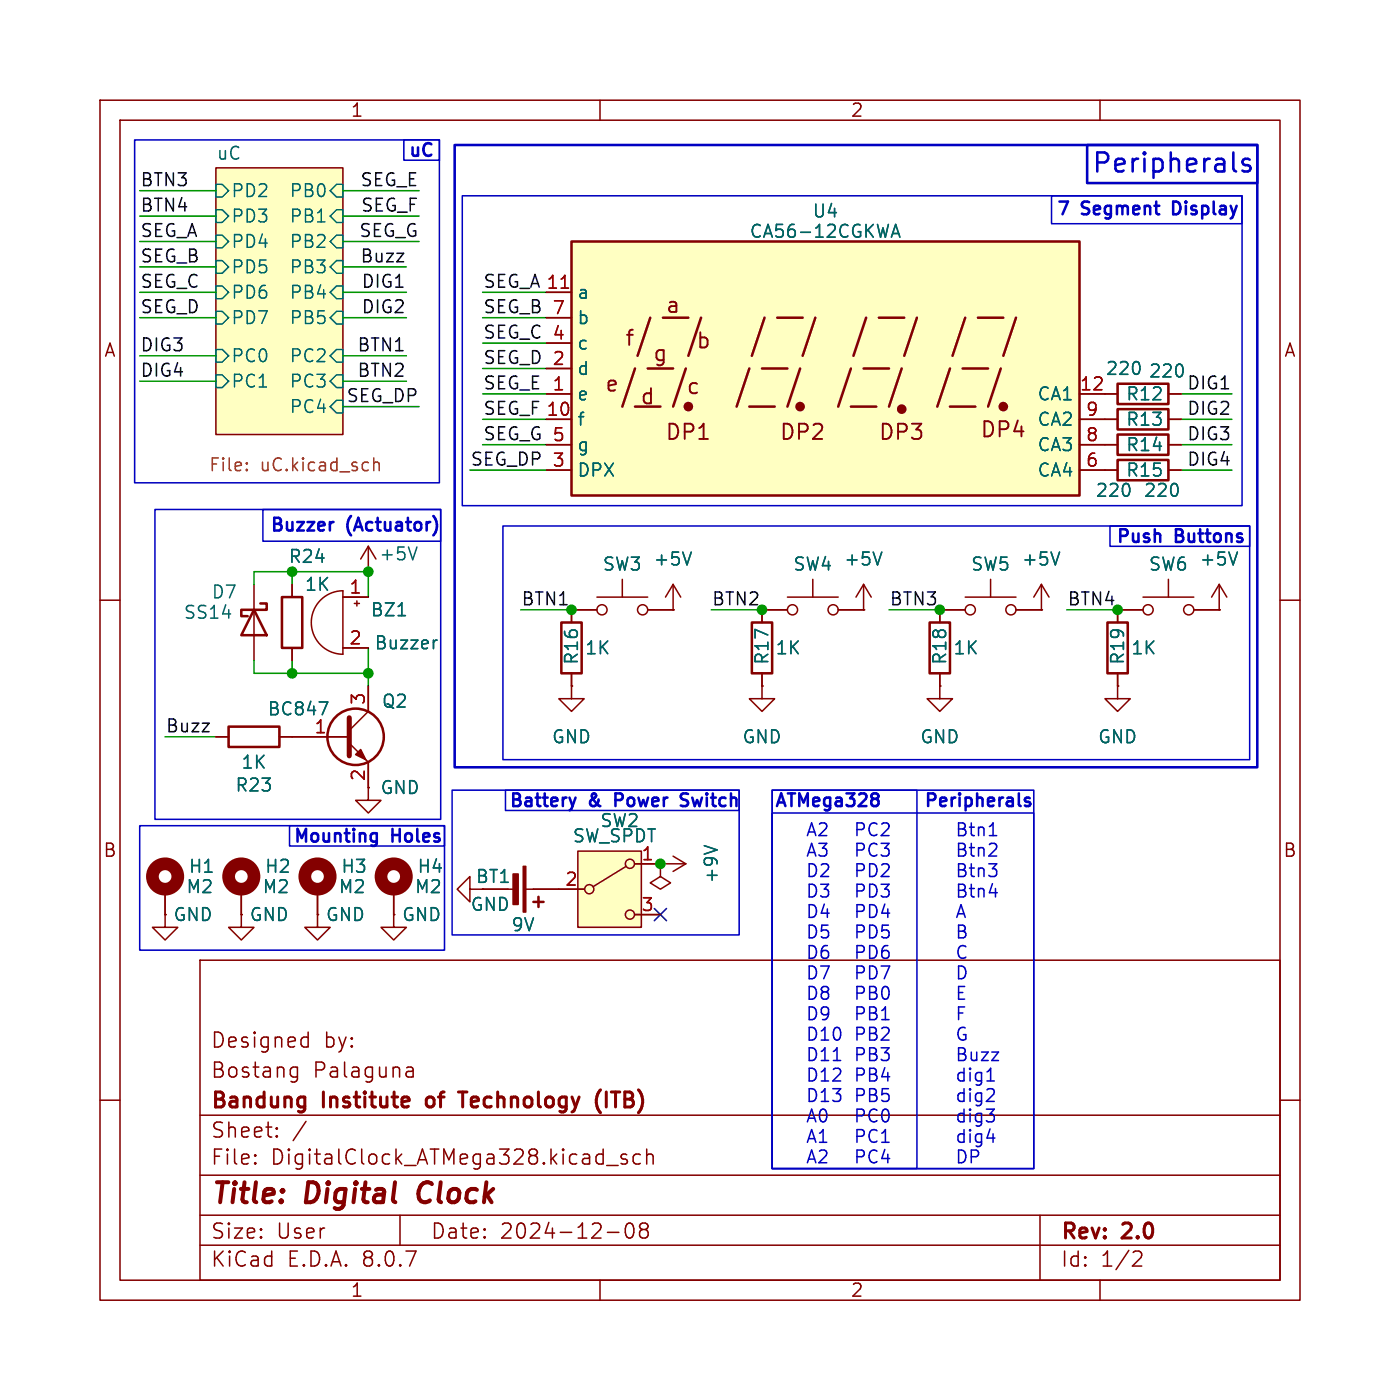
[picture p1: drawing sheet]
<svg xmlns="http://www.w3.org/2000/svg" width="140mm" height="140mm" viewBox="0 0 140 140" stroke-linecap="round" stroke-linejoin="round" font-family="sans-serif">
<g fill="none" stroke="#840000" stroke-width=".15">
<path d="M10 10h120v120h-120zM12 12h116v116h-116zM21.6 16.8h12.7v26.7h-12.7zM60 10v2M110 10v2M110.5 39.4h1.3M116.8 39.4h1.3M25.4 58.4v7.7M59.7 59.7h5.1M62.2 57.9v1.8M78.7 59.7h5.1M81.3 57.9v1.8"/>
<path d="M86.4 58.4l-.8 1.3M86.4 58.4v2.6M86.4 58.4l.7 1.3M96.5 59.7h5.1M99.1 57.9v1.8M104.1 58.4l-.7 1.3M104.1 58.4v2.6M104.1 58.4l.8 1.3M110.5 44.5h1.3M110.5 47h1.3M110.5 41.9h1.3M114.3 59.7h5.1"/>
<path d="M116.8 44.5h1.3M116.8 47h1.3M116.8 57.9v1.8M116.8 41.9h1.3M121.9 58.4l-.7 1.3M121.9 58.4v2.6M121.9 58.4l.8 1.3M10 60h2M57.1 61h2.6M64.8 61h2.5M76.2 61h2.5M83.8 61h2.6"/>
<path d="M86.4 61h.1M94 61h2.5M101.6 61h2.5M104.1 61h.1M111.8 68.6v1.3h1.2l-1.2 1.2-1.3-1.2h1.3M111.8 68.6h.1M111.8 67.3v1.3M114.3 61h-2.5v1.3M119.4 61h2.5M121.9 61h.1M128 60h2M20 96h108v32h-108z"/>
<path d="M66 86.4h.1M66 86.4h2.6M67.3 85.6l1.3 .8M68.6 86.4l-1.3 .7M10 110h2M20 117.5h108M20 111.5h108M25.5 116.3h.1l-.1 .1M25.5 116.3v.1M25.5 115.5v.1M25.5 115.5h.1l-.1 .1M27.7 113.6v.1"/>
<path d="M27.7 113.6h-.1l.1 .1M27.7 112.8v.1M27.7 112.8h-.1l.1 .1M29.2 107.6l.1 .1 .4-.1M29.2 106.8l.1-.1 .4 .1M29.7 106.7v1.2a.41 .41 0 0 1-.5 .3M30.4 103.7l.4 .1M30.6 112.1l-1.3 2M30.8 103.2v1.5M30.8 104.6l-.4 .1M40.7 107.6l.1 .1 .5-.1M40.7 106.8l.1-.1 .4 .1 .1 .1v.8"/>
<path d="M41.3 107.1l-.6 .1M60.7 116.5h1.1M62.7 115.5l-.4-.1-.2 .2 .1 .2 .5 .2v.1v.2l-.2 .1-.4-.1M64 115.5l-.4-.1-.3 .3v.4l.2 .2 .1 .1 .4-.1M64.7 115.5a.37 .37 0 0 1 .6 .1v.8M64.7 114.9v1.5M128 110h2M20 124.5h108M20 121.5h108M40 121.5v3M60 128v2M60.7 123.2h1.2"/>
<path d="M62.7 122.4a.36 .36 0 0 1 .3-.1 .36 .36 0 0 1 .3 .3 .88 .88 0 0 1-.3 1.2 .38 .38 0 0 1-.4-.3 1.28 1.28 0 0 1 .1-1.1zM64.2 122.9h-.1a.31 .31 0 0 1-.1-.4 .31 .31 0 0 1 .2-.2l.5 .1a.31 .31 0 0 1 .1 .3 .31 .31 0 0 1-.3 .2M64.2 122.9l-.2 .3v.3l.2 .3 .5-.1 .1-.2-.1-.4-.2-.2M64.2 122.9h.3M104 121.5v6.5M110 128v2M113.5 125.1h.4a.41 .41 0 0 1 .2 .6l-.9 .9h1"/>
<circle cx="60.2" cy="61" r=".51"/>
<circle cx="64.3" cy="61" r=".51"/>
<circle cx="79.2" cy="61" r=".51"/>
<circle cx="83.3" cy="61" r=".51"/>
<circle cx="97" cy="61" r=".51"/>
<circle cx="101.1" cy="61" r=".51"/>
<circle cx="114.8" cy="61" r=".51"/>
<circle cx="118.9" cy="61" r=".51"/>
</g>
<path d="M42.1 118.5a1.27 1.27 0 0 0 0 1.6" fill="none" stroke="#840000" stroke-width=".4"/>
<path d="M42.7 109.8l-.1 .2 .1 .6M45.8 109.2h.9M46.3 109.2v1.5M59.7 110.6l.4 .7M60.1 109l-.4 .6M60.6 109.2v1.5" fill="none" stroke="#840000" stroke-width=".3"/>
<path d="M21.6 16.8h12.7v26.7h-12.7z" fill="#ffffc2" stroke="#ffffc2" stroke-width=".1"/>
<g fill="none" stroke="#006464" stroke-width=".15">
<path d="M21.6 18.4h.6l.7 .7-.7 .6h-.6zM33.7 18.4h.6v1.3h-.6l-.7-.6zM21.6 34.9h.6l.7 .7-.7 .6h-.6zM21.6 37.5h.6l.7 .6-.7 .7h-.6zM21.6 23.5h.6l.7 .7-.7 .6h-.6zM21.6 26.1h.6l.7 .6-.7 .6h-.6zM21.6 28.6h.6l.7 .6-.7 .7h-.6zM21.6 21h.6l.7 .6-.7 .6h-.6zM21.6 31.1h.6l.7 .7-.7 .6h-.6zM33.7 21h.6v1.2h-.6l-.7-.6zM33.7 23.5h.6v1.3h-.6l-.7-.6zM33.7 26.1h.6v1.2h-.6l-.7-.6z"/>
<path d="M33.7 28.6h.6v1.3h-.6l-.7-.7zM33.7 31.1h.6v1.3h-.6l-.7-.6zM33.7 34.9h.6v1.3h-.6l-.7-.6zM33.7 37.5h.6v1.3h-.6l-.7-.7zM33.7 40h.6v1.3h-.6l-.7-.6zM88.2 55.2l-.4 1.3M106 55.2l-.5 1.3M123.7 55.2l-.4 1.3M70.4 84.6l1.3 .4"/>
</g>
<path d="M24.7 46.9v.1v.1M24.7 46.9l-.1 .1 .1 .1M24.7 46.3v.1M24.7 46.9v.2M24.7 46.3h-.1l.1 .1M37.4 45.8v1.3M37.4 46.3a.32 .32 0 0 1 .5 .1v.7" fill="none" stroke="#725600" stroke-width=".15"/>
<path d="M111.8 38.4h5v2h-5zM111.8 43.5h5v2h-5zM111.8 46h5v2h-5zM111.8 40.9h5v2h-5zM25.4 61l1.3 2.5h-2.6zM26 60.3h.7v.7h-2.6v.6h.7M110.7 62.3h2.1v5h-2.1z" fill="none" stroke="#840000" stroke-width=".25"/>
<path d="M57.8 85.1h6.3v7.6h-6.3z" fill="#ffffc2"/>
<g fill="none" stroke="#840000" stroke-width=".15">
<path d="M29.2 58.4v1.3M34.3 59.7h2.5M36.8 57.2h.1M36.8 54.6l-.7 1.3M36.8 54.6v2.6M36.8 54.6l.8 1.3M67.3 58.4l-.8 1.3M67.3 58.4v2.6M67.3 58.4l.8 1.3M21.6 73.7h1.3M27.9 73.7h7M29.2 64.8v1.3"/>
<path d="M32 60a3.2 3.2 0 0 1 2.3-.9v6.3a3.2 3.2 0 0 1-2.9-1.9 3.2 3.2 0 0 1 .6-3.5zM34.3 64.8h2.5M34.9 74.3l1.9 1.9v3.8h-1.2l1.2 1.3 1.3-1.3h-1.3M35.4 60.3h.5M35.7 60.1v.5M36.8 68.6v2.5l-1.9 1.9M57.1 68.6v1.3h1.3l-1.3 1.2-1.2-1.2h1.2M57.1 68.6h.1M67.3 61h.1M76.2 68.6v1.3h1.3l-1.3 1.2-1.3-1.2h1.3M76.2 68.6h.1M94 68.6v1.3h1.2l-1.2 1.2-1.3-1.2h1.3"/>
<path d="M94 68.6h.1M16.5 88.9v2.6M31.7 91.5v1.2h1.3l-1.3 1.3-1.2-1.3h1.2M31.7 91.5h.1M31.7 88.9v2.6M39.4 91.5v1.2h1.2l-1.2 1.3-1.3-1.3h1.3M39.4 91.5h.1M39.4 88.9v2.6M47 88.9v-1.2l-1.3 1.2 1.3 1.3v-1.3h1.3M55.9 88.9h2.5M57.8 85.1h6.3v7.6h-6.3zM62.6 86.6l-3.3 2.1"/>
<path d="M63.5 86.4h2.5M63.5 91.5h2.5"/>
<circle cx="58.9" cy="88.9" r=".46"/>
<circle cx="63" cy="86.4" r=".46"/>
<circle cx="63" cy="91.5" r=".46"/>
</g>
<path d="M41.7 54.7l-.4 1.3M69.1 55.2l-.4 1.3M31.9 70.2h.9l-.6 1.3M39.8 61.6h.7M43.7 64l-.2 .1" fill="none" stroke="#006464" stroke-width=".15"/>
<g fill="none" stroke="#840000" stroke-width="1.3">
<circle cx="16.5" cy="87.7" r="1.27"/>
<circle cx="31.7" cy="87.7" r="1.27"/>
<circle cx="39.4" cy="87.7" r="1.27"/>
</g>
<g fill="none" stroke="#840000" stroke-width=".25">
<path d="M28.2 59.7h2v5.1h-2zM22.9 72.7h5v2h-5z"/>
<circle cx="35.6" cy="73.7" r="2.82"/>
</g>
<path d="M34.9 71.8v3.8" fill="none" stroke="#840000" stroke-width=".51"/>
<path d="M35.6 75.5l.5-.5 .5 1z" fill="#840000" stroke="#840000" stroke-width=".15"/>
<path d="M57.1 24.2h50.8v25.4h-50.8z" fill="#ffffc2"/>
<g fill="none" stroke="#840000" stroke-width=".25">
<path d="M57.1 24.2h50.8v25.4h-50.8zM63.5 36.9l-1.3 3.8M64.8 36.9h2.5M65 31.8l-1.2 3.8M66.3 31.8h2.5M68.6 36.9l-1.3 3.8M70.1 31.8l-1.3 3.8M74.9 36.9l-1.2 3.8M76.2 36.9h2.5M76.5 31.8l-1.3 3.8M77.7 31.8h2.6M80 36.9l-1.3 3.8"/>
<path d="M81.5 31.8l-1.2 3.8M85.1 36.9l-1.3 3.8M86.4 36.9h2.5M86.6 31.8l-1.3 3.8M87.9 31.8h2.5M90.2 36.9l-1.3 3.8M91.7 31.8l-1.3 3.8M95 36.9l-1.3 3.8M96.3 36.9h2.5M96.5 31.8l-1.3 3.8M97.8 31.8h2.5M100.1 36.9l-1.3 3.8"/>
<path d="M101.6 31.8l-1.3 3.8M63.5 40.7h2.5M74.9 40.7h2.6M85.1 40.7h2.5M95 40.7h2.5M56.1 62.3h2.1v5h-2.1zM75.2 62.3h2v5h-2zM93 62.3h2v5h-2zM53.3 90.2h1.1M53.8 89.7v1"/>
</g>
<g fill="#840000" stroke="#840000" stroke-width=".25">
<circle cx="68.8" cy="40.7" r=".36"/>
<circle cx="80" cy="40.7" r=".36"/>
<circle cx="90.2" cy="40.9" r=".36"/>
<circle cx="100.3" cy="40.7" r=".36"/>
</g>
<g fill="none" stroke="#840000" stroke-width=".15">
<path d="M54.6 39.4h2.5M54.6 29.2h2.5M54.6 36.9h2.5M54.6 34.3h2.5M54.6 31.8h2.5M107.9 39.4h3.9M116.8 39.4h1.3M29.2 58.4v1.3M34.3 59.7h2.5M54.6 41.9h2.5M54.6 47h2.5M54.6 44.5h2.5"/>
<path d="M107.9 41.9h3.9M107.9 47h3.9M107.9 44.5h3.9M116.8 41.9h1.3M116.8 47h1.3M116.8 44.5h1.3M21.6 73.7h1.3M27.9 73.7h7M29.2 64.8v1.3M34.3 64.8h2.5M36.8 68.6v2.5M36.8 76.2v2.6"/>
<path d="M57.1 68.6h.1M57.1 67.3v1.3M59.7 61h-2.6v1.3M64.8 61h2.5M67.3 61h.1M76.2 68.6h.1M76.2 67.3v1.3M78.7 61h-2.5v1.3M83.8 61h2.6M86.4 61h.1M94 68.6h.1M94 67.3v1.3"/>
<path d="M96.5 61h-2.5v1.3M101.6 61h2.5M104.1 61h.1M111.8 68.6h.1M111.8 67.3v1.3M114.3 61h-2.5v1.3M119.4 61h2.5M121.9 61h.1M16.5 91.5v1.2h1.3l-1.3 1.3-1.3-1.3h1.3M16.5 91.5h.1M16.5 88.9v2.6M24.1 91.5v1.2h1.3l-1.3 1.3-1.2-1.3h1.2"/>
<path d="M24.1 91.5h.1M24.1 88.9v2.6M31.7 91.5h.1M31.7 88.9v2.6M39.4 91.5h.1M39.4 88.9v2.6M50.8 88.9h.8M52.6 88.9h5.8M63.5 86.4h2.5M63.5 91.5h2.5M66 86.4v1.3l1.1 .6-1.1 .6-1-.6 1-.6M66 86.4h.1"/>
</g>
<path d="M56.1 28.8h.7" fill="none" stroke="#a90000" stroke-width=".15"/>
<path d="M89.1 23.7l.5-1.3 .4 1.3M89.3 23.4h.6M69.1 55.2l-.4 1.3M88.2 55.2l-.4 1.3M106 55.2l-.5 1.3M123.7 55.2l-.4 1.3M31.9 70.2h.9l-.6 1.3M39.8 61.6h.7M43.7 64l-.2 .1M70.4 84.6l1.3 .4" fill="none" stroke="#006464" stroke-width=".15"/>
<circle cx="24.1" cy="87.7" r="1.27" fill="none" stroke="#840000" stroke-width="1.3"/>
<g fill="#840000" stroke="#840000" stroke-width=".15">
<path d="M52.3 86.6h.3v4.6h-.3z"/>
<path d="M51.3 87.4h.5v3h-.5z"/>
</g>
<g fill="none" stroke="#0000c2" stroke-width=".25">
<path d="M45.5 14.5h80.2v62.2h-80.2zM108.7 14.5h17v3.8h-17zM124.3 16.4l.7 .2 .1 .3-.1 .2h-.2h-.6M124.3 16l.2-.1 .5 .1M33.2 52.2h.2M57.6 79.8l-.3 .8M68.6 79.3l-.4 .1a.3 .3 0 0 0-.1 .3 .3 .3 0 0 0 .2 .2l.3 .1M97.8 79.8h.1h.3l.1 .8M99.9 79.8v.8M100.3 79.8h-.2l-.2 .2M100.7 79.8h.2h.3l.1 .8M101.9 79.3v1.1l.2 .2"/>
<path d="M103 79.8h-.3l-.2 .1v.2l.5 .1v.2v.1l-.1 .1-.4-.1M37.6 83.3l.1 .1M37.7 83.3l-.1 1.2M37.7 84.1l-.1 .1M68.1 80.5l.5 .1M98.8 80.2l.6-.1-.1-.3h-.3l-.2 .1 .1 .6 .1 .1 .3-.1M101.3 80.1h-.4a.25 .25 0 0 0-.2 .3 .25 .25 0 0 0 .2 .2l.4-.1"/>
</g>
<g fill="none" stroke="#0000c2" stroke-width=".15">
<path d="M13.5 14h30.4v34.3h-30.4zM40.4 14h3.5v2h-3.5zM46.2 19.6h78v31h-78zM105.2 19.6h19v2.8h-19zM15.5 50.9h28.6v31h-28.6zM26.3 50.9h17.8v3.2h-17.8zM50.3 52.6h74.7v23.4h-74.7zM111 52.6h14v2h-14zM45.2 79h28.7v14.5h-28.7zM50.5 79h23.4v2h-23.4zM77.2 79h26.2v37.9h-26.2zM77.2 79h14.5v37.9h-14.5z"/>
<path d="M14 82.6h30.4v12.4h-30.4zM29 82.6h15.4v2h-15.4zM77.2 81.3h26.2v35.6h-26.2zM95.7 91.7l.4-1.2 .4 1.2M95.8 91.4h.6M95.9 82.3l.5 .1a.3 .3 0 0 1 .1 .3 .3 .3 0 0 1-.2 .2 .34 .34 0 0 1 .3 .3 .34 .34 0 0 1-.3 .4h-.4zM95.9 84.3l.5 .1a.3 .3 0 0 1 .1 .3 .3 .3 0 0 1-.2 .2 .34 .34 0 0 1 .3 .3 .34 .34 0 0 1-.3 .4h-.4zM95.9 86.4h.5a.3 .3 0 0 1 .1 .4 .3 .3 0 0 1-.2 .2 .34 .34 0 0 1 .3 .3 .34 .34 0 0 1-.3 .4h-.4zM95.9 88.4l.5 .1a.3 .3 0 0 1 .1 .3 .3 .3 0 0 1-.2 .2 .34 .34 0 0 1 .3 .3 .34 .34 0 0 1-.3 .4h-.4zM95.9 92.5l.5 .1a.3 .3 0 0 1 .1 .3 .3 .3 0 0 1-.2 .2 .34 .34 0 0 1 .3 .3 .34 .34 0 0 1-.3 .4h-.4zM95.9 96.6a.67 .67 0 0 1 .7 .4 .67 .67 0 0 1-.3 .8l-.4 .1zM95.9 82.9h.4"/>
<path d="M95.9 84.9h.4M95.9 87h.4M95.9 89h.4M95.9 93.1h.4M95.9 99.3h.4M96.5 98.6h-.6v1.3h.6M96.6 94.7a.51 .51 0 0 0-.6 0 .51 .51 0 0 0-.2 .6 .48 .48 0 0 0 .2 .5 .48 .48 0 0 0 .6-.1M96.9 82.7h.5M96.9 84.8h.5M96.9 86.8h.5M96.9 88.8h.5M97.1 82.3v1.1l.1 .1 .2 .1"/>
<path d="M97.1 84.3v1.1l.1 .1 .2 .1M97.1 86.4v1.1l.1 .1 .2 .1M97.1 88.4v1.1l.1 .1 .2 .1M97.9 82.8a.32 .32 0 0 1 .5 .1v.7M97.9 82.7v.9M97.9 84.8v.8M97.9 86.8v.9M97.9 88.8v.9M97.9 84.9a.32 .32 0 0 1 .5 0v.7M97.9 86.9a.32 .32 0 0 1 .5 .1v.7M97.9 89a.32 .32 0 0 1 .5 0v.7M98.9 86.4h.8l-.5 .5a.34 .34 0 0 1 .5 .2v.3l-.2 .2-.4 .1-.2-.2"/>
<path d="M98.9 83.6h.8M98.9 82.7l.4-.4v1.3M98.9 84.5l.2-.2 .4 .1a.34 .34 0 0 1 .1 .5l-.7 .7h.8M99.2 88.4l-.3 .9h.8M99.5 88.8v.9M95.9 104.8h.5a.3 .3 0 0 1 .1 .4 .3 .3 0 0 1-.2 .2 .34 .34 0 0 1 .3 .3 .34 .34 0 0 1-.3 .4h-.4zM95.9 115a.67 .67 0 0 1 .7 .4 .67 .67 0 0 1-.3 .8l-.4 .1zM95.9 101.3h.4M95.9 105.4h.4M96.4 107.3l-.4-.1-.2 .3v.4l.1 .1 .1 .1 .4-.1M96.4 109.4l-.4-.1-.2 .2v.4l.1 .2h.1h.4M96.4 111.4l-.4-.1-.2 .3v.3l.1 .2 .1 .1 .4-.1"/>
<path d="M96.4 113.4h-.4l-.2 .2v.4l.1 .2h.1h.4M96.4 106.8v1.3M96.4 108.9v1.2M96.4 110.9v1.3M96.4 113v1.2M96.5 100.7h-.6v1.3M96.5 102.8a.58 .58 0 0 0-.7 .2 .58 .58 0 0 0 .1 .7 .44 .44 0 0 0 .7 .2v-.4h-.3M97 106.8v.1M97 107.2v.9M97 108.9v.1M97 109.3v.8M97 110.9v.1"/>
<path d="M97 111.3v.9M97 113v.1M97 113.4v.8M97 106.8l-.1 .1h.1M97 106.8l.1 .1h-.1M97 108.9h-.1l.1 .1M97 108.9h.1l-.1 .1M97 110.9l-.1 .1h.1M97 110.9l.1 .1h-.1M97 113h-.1l.1 .1M97 113h.1l-.1 .1M97.1 105.2l.1 .8a.34 .34 0 0 0 .5-.1"/>
<path d="M97.1 115.7h.5a.34 .34 0 0 0 .3-.4 .34 .34 0 0 0-.3-.3h-.5v1.3M97.7 105.2v.9M98.2 105.2h.6l-.6 .9h.6M98.2 107.3l-.4-.1-.2 .3v.4l.1 .1 .1 .1 .4-.1M98.2 107.2v1.1a.34 .34 0 0 1-.6 .2M98.2 109.3v1a.34 .34 0 0 1-.6 .2M98.2 111.3v1.1a.34 .34 0 0 1-.6 .1M98.2 113.4v1a.34 .34 0 0 1-.6 .2M98.2 109.4l-.4-.1-.2 .2v.4l.1 .2h.1h.4M98.2 111.4l-.4-.1-.2 .3v.3l.1 .2 .1 .1 .4-.1M98.2 113.4h-.4l-.2 .2v.4l.1 .2h.1h.4M98.6 110.9h.8l-.4 .5a.34 .34 0 0 1 .4 .2v.3l-.1 .2-.5 .1-.2-.1"/>
<path d="M98.7 108.1h.7M98.7 107.2l.4-.4v1.3M98.7 109l.2-.1h.4a.34 .34 0 0 1 .1 .5l-.8 .7h.8M99 112.9l-.3 .9h.8M99.2 105.2h.6l-.6 .9h.6M99.3 113.4v.8"/>
</g>
<g fill="none" stroke="#009600" stroke-width=".15">
<path d="M14 19.1h7.6M34.3 19.1h7.6M14 24.2h7.6M14 26.7h7.6M14 21.6h7.6M14 35.6h7.6M14 31.8h7.6M14 29.2h7.6M14 38.1h7.6M34.3 24.2h7.6M34.3 26.7h6.3M34.3 21.6h7.6"/>
<path d="M34.3 35.6h6.3M34.3 31.8h6.3M34.3 29.2h6.3M34.3 38.1h6.3M48.3 31.8h6.3M48.3 29.2h6.3M48.3 34.3h6.3M48.3 39.4h6.3M48.3 36.9h6.3M118.1 39.4h5.1M25.4 58.4v-1.2h11.4v2.5M29.2 57.2v1.2"/>
<path d="M34.3 40.7h7.6M47 47h7.6M48.3 44.5h6.3M48.3 41.9h6.3M118.1 47h5.1M118.1 44.5h5.1M118.1 41.9h5.1M16.5 73.7h5.1M25.4 66.1v1.2h11.4M29.2 66.1v1.2M36.8 64.8v3.8M52.1 61h5"/>
<path d="M71.1 61h5.1M88.9 61h5.1M106.7 61h5.1"/>
</g>
<path d="M65.4 90.9l1.2 1.2M66.6 90.9l-1.2 1.2" fill="none" stroke="#000084" stroke-width=".15"/>
<g fill="#009600" stroke="#009600" stroke-width=".15">
<circle cx="29.2" cy="67.3" r=".46"/>
<circle cx="29.2" cy="57.2" r=".46"/>
<circle cx="36.8" cy="57.2" r=".46"/>
<circle cx="36.8" cy="67.3" r=".46"/>
<circle cx="66" cy="86.4" r=".46"/>
<circle cx="57.1" cy="61" r=".46"/>
<circle cx="76.2" cy="61" r=".46"/>
<circle cx="94" cy="61" r=".46"/>
<circle cx="111.8" cy="61" r=".46"/>
</g>
<g font-size="2.8" fill="#840000">
<text x="21" y="120.9">Title:</text>
<text x="30.7" y="120.9">Digital</text>
<text x="42.7" y="120.9">Clock</text>
</g>
<text font-size="2.7" fill="#0000c2" x="109.1" y="17.6">Peripherals</text>
<g font-size="2.1" fill="#840000">
<text x="62.4" y="34.9">f</text>
<text x="66.5" y="31.5">a</text>
<text x="69.5" y="35.1">b</text>
<text x="60.4" y="39.4">e</text>
<text x="63.9" y="40.7">d</text>
<text x="65.2" y="36.4">g</text>
<text x="68.6" y="39.7">c</text>
<text x="66.5" y="44.2">DP1</text>
<text x="77.9" y="44.2">DP2</text>
<text x="87.8" y="44.2">DP3</text>
<text x="97.9" y="44">DP4</text>
<text x="21" y="108">Bostang</text>
<text x="21" y="105">Designed</text>
<text x="31.3" y="108">Palaguna</text>
<text x="32.4" y="105">by:</text>
<text x="21" y="114">Sheet:</text>
<text x="21" y="111.2">Bandung</text>
<text x="32.4" y="111.2">Institute</text>
<text x="43.3" y="111.2">of</text>
<text x="47.3" y="111.2">Technology</text>
<text x="61.5" y="111.2">(ITB)</text>
<text x="21" y="116.7">File:</text>
<text x="27.1" y="116.7">DigitalClock_ATMega328.kicad_sch</text>
<text x="21" y="124.1">Size:</text>
<text x="27.7" y="124.1">User</text>
<text x="43" y="124.1">Date:</text>
<text x="50" y="124.1">2024-12-08</text>
<text x="106" y="124.3">Rev:</text>
<text x="112.4" y="124.3">2.0</text>
<text x="21" y="126.9">KiCad</text>
<text x="28.7" y="126.9">E.D.A.</text>
<text x="36.3" y="126.9">8.0.7</text>
<text x="106" y="126.9">Id:</text>
<text x="110.1" y="126.9">1/2</text>
</g>
<g font-size="1.8" fill="#840000">
<text x="35" y="11.9">1</text>
<text x="85" y="11.9">2</text>
<text x="10.3" y="35.9">A</text>
<text x="128.3" y="35.9">A</text>
<text x="36.6" y="78.2" transform="rotate(-90 36.6 78.2)">2</text>
<text x="10.3" y="85.9">B</text>
<text x="47.5" y="88.5">BT1</text>
<text x="128.3" y="85.9">B</text>
<text x="35" y="129.9">1</text>
<text x="85" y="129.9">2</text>
</g>
<g font-size="1.8" fill="#006464">
<text x="21.6" y="16.1">uC</text>
<text x="23.1" y="22.5">PD3</text>
<text x="23.1" y="19.9">PD2</text>
<text x="28.9" y="19.9">PB0</text>
<text x="28.9" y="22.5">PB1</text>
<text x="74.9" y="24">CA56-12CGKWA</text>
<text x="81.2" y="22">U4</text>
<text x="23.1" y="25">PD4</text>
<text x="23.1" y="27.6">PD5</text>
<text x="28.9" y="25">PB2</text>
<text x="28.9" y="27.6">PB3</text>
<text x="23.1" y="30.1">PD6</text>
<text x="23.1" y="32.6">PD7</text>
<text x="28.9" y="30.1">PB4</text>
<text x="28.9" y="32.6">PB5</text>
<text x="57.7" y="30.1">a</text>
<text x="57.7" y="35.2">c</text>
<text x="57.7" y="32.6">b</text>
<text x="23.1" y="36.4">PC0</text>
<text x="23.1" y="39">PC1</text>
<text x="28.9" y="36.4">PC2</text>
<text x="28.9" y="39">PC3</text>
<text x="28.9" y="41.5">PC4</text>
<text x="57.7" y="40.3">e</text>
<text x="57.7" y="37.7">d</text>
<text x="103.7" y="40.3">CA1</text>
<text x="110.5" y="37.7">220</text>
<text x="112.5" y="40.3">R12</text>
<text x="114.8" y="38">220</text>
<text x="57.7" y="42.8">f</text>
<text x="57.7" y="47.9">DPX</text>
<text x="57.7" y="45.3">g</text>
<text x="103.7" y="47.9">CA4</text>
<text x="103.7" y="45.3">CA3</text>
<text x="103.7" y="42.8">CA2</text>
<text x="112.5" y="45.3">R14</text>
<text x="112.5" y="47.9">R15</text>
<text x="112.5" y="42.8">R13</text>
<text x="109.5" y="49.9">220</text>
<text x="114.3" y="49.9">220</text>
<text x="28.8" y="56.5">R24</text>
<text x="30.4" y="59.3">1K</text>
<text x="37.8" y="56.3">+5V</text>
<text x="60.2" y="57.3">SW3</text>
<text x="65.3" y="56.8">+5V</text>
<text x="79.2" y="57.3">SW4</text>
<text x="84.3" y="56.8">+5V</text>
<text x="97" y="57.3">SW5</text>
<text x="102.1" y="56.8">+5V</text>
<text x="114.8" y="57.3">SW6</text>
<text x="119.9" y="56.8">+5V</text>
<text x="18.3" y="62.1">SS14</text>
<text x="21.1" y="60.1">D7</text>
<text x="37" y="61.8">BZ1</text>
<text x="37.4" y="65.1">Buzzer</text>
<text x="58.4" y="65.7">1K</text>
<text x="77.5" y="65.7">1K</text>
<text x="95.3" y="65.7">1K</text>
<text x="113" y="65.7">1K</text>
<text x="26.7" y="71.8">BC847</text>
<text x="38.1" y="71">Q2</text>
<text x="58" y="66.6" transform="rotate(-90 58 66.6)">R16</text>
<text x="77.1" y="66.6" transform="rotate(-90 77.1 66.6)">R17</text>
<text x="94.8" y="66.6" transform="rotate(-90 94.8 66.6)">R18</text>
<text x="112.6" y="66.6" transform="rotate(-90 112.6 66.6)">R19</text>
<text x="24.1" y="77.1">1K</text>
<text x="55.1" y="74.5">GND</text>
<text x="74.2" y="74.5">GND</text>
<text x="91.9" y="74.5">GND</text>
<text x="109.7" y="74.5">GND</text>
<text x="23.5" y="79.4">R23</text>
<text x="38" y="79.6">GND</text>
<text x="59" y="81.1">&amp;</text>
<text x="59.9" y="82.9">SW2</text>
<text x="18.6" y="89.5">M2</text>
<text x="18.8" y="87.5">H1</text>
<text x="26.2" y="89.5">M2</text>
<text x="26.4" y="87.5">H2</text>
<text x="33.8" y="89.5">M2</text>
<text x="34" y="87.5">H3</text>
<text x="41.4" y="89.5">M2</text>
<text x="41.7" y="87.5">H4</text>
<text x="57.2" y="84.5">SW_SPDT</text>
<text x="72" y="88.4" transform="rotate(-90 72 88.4)">+9V</text>
<text x="17.3" y="92.3">GND</text>
<text x="24.9" y="92.3">GND</text>
<text x="32.5" y="92.3">GND</text>
<text x="40.1" y="92.3">GND</text>
<text x="47" y="91.3">GND</text>
<text x="51.1" y="93.3">9V</text>
</g>
<g font-size="1.8" fill="#0000c2">
<text x="40.7" y="16">uC</text>
<text x="105.5" y="21.9">7</text>
<text x="108.2" y="21.9">Segment</text>
<text x="117.8" y="21.9">Display</text>
<text x="26.9" y="53.5">Buzzer</text>
<text x="34.7" y="53.5">(Actuator)</text>
<text x="111.5" y="54.6">Push</text>
<text x="117.5" y="54.6">Buttons</text>
<text x="50.8" y="81.1">Battery</text>
<text x="62" y="81.1">Power</text>
<text x="69.1" y="81.1">Switch</text>
<text x="77.3" y="81.1">ATMega328 Peripherals</text>
<text x="80.5" y="83.8">A2 PC2 Btn1</text>
<text x="29.2" y="84.6">Mounting</text>
<text x="39.2" y="84.6">Holes</text>
<text x="80.5" y="85.9">A3 PC3 Btn2</text>
<text x="80.5" y="87.9">D2 PD2 Btn3</text>
<text x="80.5" y="90">D3 PD3 Btn4</text>
<text x="80.5" y="92">D4 PD4 A</text>
<text x="80.5" y="94.1">D5 PD5 B</text>
<text x="80.5" y="96.1">D6 PD6 C</text>
<text x="80.5" y="98.2">D7 PD7 D</text>
<text x="80.5" y="100.2">D8 PB0 E</text>
<text x="80.5" y="102.2">D9 PB1 F</text>
<text x="80.5" y="104.3">D10 PB2 G</text>
<text x="80.5" y="106.3">D11 PB3 Buzz</text>
<text x="80.5" y="108.4">D12 PB4 dig1</text>
<text x="80.5" y="110.4">D13 PB5 dig2</text>
<text x="80.5" y="112.5">A0 PC0 dig3</text>
<text x="80.5" y="114.5">A1 PC1 dig4</text>
<text x="80.5" y="116.6">A2 PC4 DP</text>
</g>
<g font-size="1.8" fill="#0f0f0f">
<text x="14" y="18.7">BTN3</text>
<text x="14" y="21.3">BTN4</text>
<text x="14" y="23.8">SEG_A</text>
<text x="35.8" y="23.8">SEG_G</text>
<text x="36" y="18.7">SEG_E</text>
<text x="36" y="21.3">SEG_F</text>
<text x="14" y="26.3">SEG_B</text>
<text x="14" y="28.9">SEG_C</text>
<text x="36" y="26.3">Buzz</text>
<text x="36.1" y="28.9">DIG1</text>
<text x="48.3" y="28.9">SEG_A 11</text>
<text x="14" y="35.2">DIG3</text>
<text x="14" y="31.4">SEG_D</text>
<text x="35.7" y="35.2">BTN1</text>
<text x="36.1" y="31.4">DIG2</text>
<text x="48.3" y="31.4">SEG_B 7</text>
<text x="48.3" y="34">SEG_C 4</text>
<text x="14" y="37.8">DIG4</text>
<text x="34.6" y="40.3">SEG_DP</text>
<text x="35.7" y="37.8">BTN2</text>
<text x="48.3" y="41.6">SEG_F 10</text>
<text x="48.3" y="36.5">SEG_D 2</text>
<text x="48.3" y="39">SEG_E 1</text>
<text x="118.6" y="41.6">DIG2</text>
<text x="118.6" y="39">DIG1</text>
<text x="47" y="46.7">SEG_DP 3</text>
<text x="48.3" y="44.1">SEG_G 5</text>
<text x="118.6" y="44.1">DIG3</text>
<text x="118.6" y="46.7">DIG4</text>
<text x="52.1" y="60.6">BTN1</text>
<text x="71.1" y="60.6">BTN2</text>
<text x="88.9" y="60.6">BTN3</text>
<text x="106.7" y="60.6">BTN4</text>
<text x="16.5" y="73.3">Buzz</text>
</g>
<g font-size="1.8" fill="#a90000">
<text x="54.6" y="29">11</text>
<text x="55.2" y="34.1">4</text>
<text x="55.2" y="31.5">7</text>
<text x="54.6" y="41.7">10</text>
<text x="55.2" y="39.1">1</text>
<text x="55.2" y="36.6">2</text>
<text x="107.9" y="39.1">12</text>
<text x="108.5" y="41.7">9</text>
<text x="55.2" y="46.8">3</text>
<text x="55.2" y="44.2">5</text>
<text x="108.5" y="46.8">6</text>
<text x="108.5" y="44.2">8</text>
<text x="34.9" y="59.5">1</text>
<text x="34.9" y="64.5">2</text>
<text x="36.6" y="70.6" transform="rotate(-90 36.6 70.6)">3</text>
<text x="31.4" y="73.4">1</text>
<text x="56.4" y="88.7">2</text>
<text x="64.1" y="86.1">1</text>
<text x="64.1" y="91.2">3</text>
</g>
<g font-size="1.8" fill="#725600">
<text x="20.8" y="47.5">File:</text>
<text x="26.1" y="47.5">uC.kicad_sch</text>
</g>
</svg>
